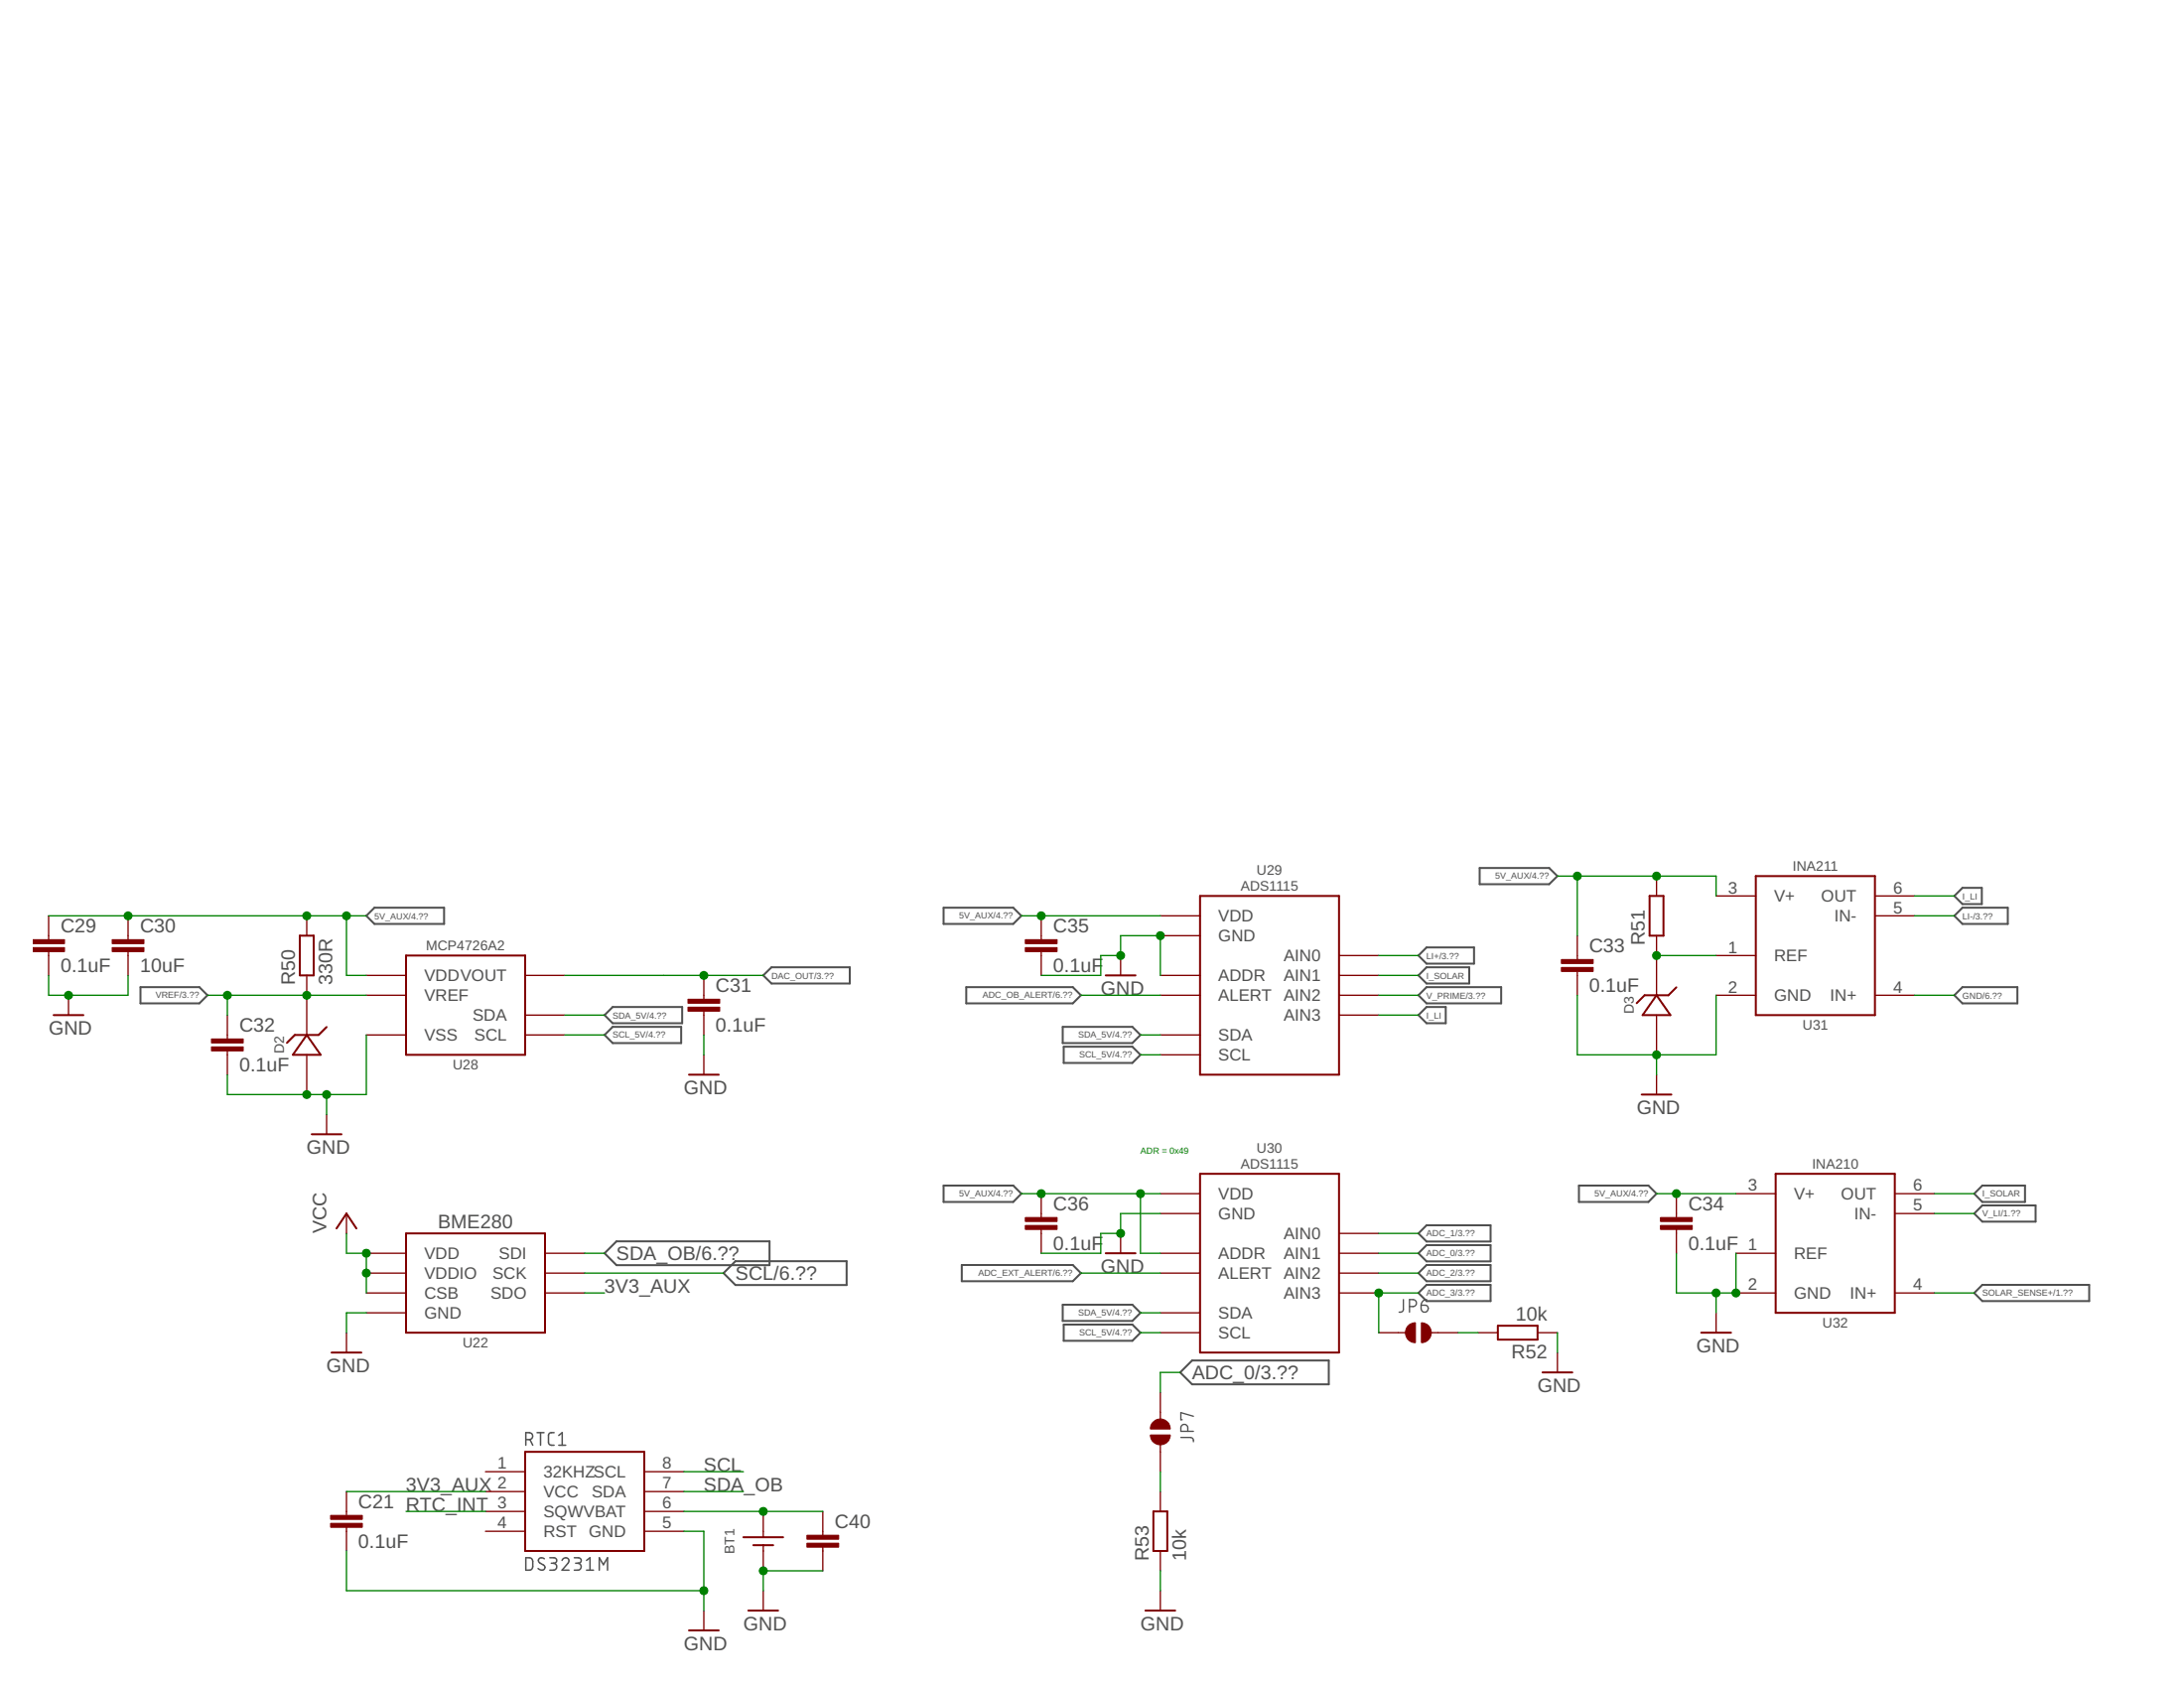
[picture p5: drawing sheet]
<svg xmlns="http://www.w3.org/2000/svg" width="279mm" height="216mm" viewBox="0 0 279 216" stroke-linecap="round" stroke-linejoin="round" font-family="sans-serif">
<g fill="none" stroke="#505050" stroke-width=".19">
<path d="M67.3 199.2h.4a.43 .43 0 0 1 .5 .5v.7a.43 .43 0 0 1-.5 .4h-.4zM67.3 184.1h.4a.44 .44 0 0 0 .5-.4 .44 .44 0 0 0-.5-.5h-.4v1.6M67.8 184.1l.4 .7M68.7 183.2h.9M69.2 183.2v1.6M69.6 199.4a.41 .41 0 0 0-.5-.1 .41 .41 0 0 0-.1 .5l.5 .4a.39 .39 0 0 1 .1 .6 .39 .39 0 0 1-.6-.1l-.2-.1M70.3 199.2h.6a.35 .35 0 0 1 .3 .4 .35 .35 0 0 1-.3 .3h-.4M70.8 199.9a.44 .44 0 0 1 .4 .5 .44 .44 0 0 1-.4 .4h-.5M70.9 183.2h-.4a.36 .36 0 0 0-.3 .4v.9a.36 .36 0 0 0 .3 .3h.4M71.5 184.8h.9M71.5 183.6l.4-.4v1.6M71.9 199.6a.44 .44 0 0 1 .6-.3 .44 .44 0 0 1 .2 .6l-.8 .9h.9"/>
<path d="M73.5 199.2h.5a.35 .35 0 0 1 .4 .4 .35 .35 0 0 1-.4 .3h-.4M73.9 199.9a.44 .44 0 0 1 .5 .5 .44 .44 0 0 1-.5 .4h-.4M75 199.6l.5-.4v1.6M75 200.8h.9M76.7 200.8v-1.6l.5 .9 .5-.9v1.6"/>
</g>
<path d="M179.5 166.2v1.3a.41 .41 0 0 1-.5 .3M180.3 167.1h.5a.44 .44 0 0 0 .4-.4 .44 .44 0 0 0-.4-.5h-.5v1.6M181.8 166.9h.6a.45 .45 0 0 1 .3 .5 .45 .45 0 0 1-.5 .4 .45 .45 0 0 1-.4-.4zM182.5 166.2a.7 .7 0 0 0-.7 .7M151.1 183.9h1.2a.41 .41 0 0 1 .4 .5M152 183.1v-.5a.44 .44 0 0 0-.5-.4 .44 .44 0 0 0-.4 .4v.5h1.6M152.7 181.1l-1.6-.4v.9h.1" fill="none" stroke="#505050" stroke-width=".17"/>
<g fill="none" stroke="#505050" stroke-width=".25">
<path d="M46.9 117.1l1-1h8.9v2.1h-8.9zM120.7 116.1h8.9l1.1 1-1.1 1.1h-8.9zM189.3 111h8.9l1 1.1-1 1h-8.9zM250 114.6l1.1-1h2.4v2h-2.4zM251.1 116.1h5.8v2.1h-5.8l-1.1-1.1zM18 126.3h7.5l1 1-1 1h-7.5zM78.4 128.8h8.9v2.1h-8.9l-1.1-1.1zM78.4 131.3h8.7v2.1h-8.7l-1.1-1zM97.6 124.8l1.1-1.1h10v2.1h-10zM123.6 126.3h13.6l1.1 1-1.1 1h-13.6zM136 131.3h8.9l1 1.1-1 1h-8.9zM136.1 133.9h8.8l1 1-1 1.1h-8.8z"/>
<path d="M181.5 122.2l1-1h6.1v2.1h-6.1zM182.5 126.3h9.5v2h-9.5l-1-1zM182.5 128.8h2.5v2.1h-2.5l-1-1.1zM182.5 123.7h5.5v2.1h-5.5l-1-1zM250 127.3l1.1-1h7v2h-7zM120.7 151.6h8.9l1.1 1.1-1.1 1h-8.9zM181.5 157.8l1-1.1h8.2v2.1h-8.2zM202 151.6h8.9l1 1.1-1 1h-8.9zM252.6 152.7l1-1.1h5.5v2.1h-5.5zM252.6 155.2l1-1h6.8v2.1h-6.8zM77.3 160.3l1.6-1.5h19.5v3h-19.5zM92.6 162.8l1.5-1.5h14.2v3.1h-14.2z"/>
<path d="M123 161.8h14.2l1.1 1-1.1 1.1h-14.2zM136 166.9h8.9l1 1-1 1.1h-8.9zM136.1 169.4h8.8l1 1.1-1 1h-8.8zM152.5 174h17.5v3.1h-17.5l-1.5-1.6zM181.5 160.3l1-1h8.2v2h-8.2zM181.5 162.8l1-1h8.2v2.1h-8.2zM182.5 164.3h8.2v2.1h-8.2l-1-1zM252.6 165.4l1-1.1h13.7v2.1h-13.7z"/>
</g>
<g fill="none" stroke="#800000" stroke-width=".25">
<path d="M38.4 119.7h1.7v5.1h-1.7zM153.5 114.6h17.8v22.9h-17.8zM211 114.6h1.8v5.1h-1.8zM224.6 112.1h15.3v17.7h-15.3zM6.9 129.8h3.8M39.2 132.4l1.8 2.5h-3.5zM41.8 131.4l-1 1h-3.1l-1 1M51.9 122.2h15.3v12.7h-15.3zM88.1 137.5h3.8M141.5 124.8h3.8M210 140h3.8M211.9 127.3l1.8 2.5h-3.6z"/>
<path d="M214.5 126.3l-1.1 1h-3l-1 1M39.9 145.1h3.8M43.1 157.1l1.2-1.9 1.3 1.9M51.9 157.8h17.8v12.7h-17.8zM153.5 150.1h17.8v22.9h-17.8zM227.2 150.1h15.2v17.8h-15.2zM42.4 173h3.8M141.5 160.3h3.8M191.6 169.6h5.1v1.7h-5.1zM197.3 175.5h3.8M217.6 170.5h3.8M67.2 185.7h15.2v12.7h-15.2z"/>
<path d="M95.1 196.6h5.1M96.4 197.6h2.5M147.6 193.3h1.7v5.1h-1.7zM88.1 208.5h3.8M95.7 206h3.8M146.5 206h3.8"/>
</g>
<g fill="none" stroke="#800000" stroke-width=".17">
<path d="M6.2 117.1v3.1M16.4 117.1v3.1M39.2 117.1v2.6M133.2 117.1v3.1M148.4 117.1h5.1M148.4 119.7h5.1M201.8 119.7v3M211.9 112.1v2.5M211.9 119.7v7.6M219.5 114.6h5.1M239.9 117.1h5M239.9 114.6h5"/>
<path d="M6.2 121.7v3.1M8.8 127.3v2.5M16.4 121.7v3.1M29.1 129.8v3.1M29.1 134.4v3.1M39.2 124.8v7.6M39.2 134.9v5.1M46.9 124.8h5M46.9 127.3h5M46.9 132.4h5M67.2 124.8h5.1M67.2 132.4h5.1"/>
<path d="M67.2 129.8h5.1M90 124.8v3M90 129.3v3.1M90 134.9v2.6M133.2 121.7v3.1M143.4 122.2v2.6M148.4 124.8h5.1M148.4 127.3h5.1M148.4 132.4h5.1M148.4 134.9h5.1M171.3 124.8h5.1M171.3 127.3h5.1"/>
<path d="M171.3 129.8h5.1M171.3 122.2h5.1M201.8 124.2v3.1M211.9 129.8v5.1M211.9 137.5v2.5M219.5 127.3h5.1M219.5 122.2h5.1M239.9 127.3h5M41.8 142.5v2.6M44.3 155.2v2.6M133.2 152.7v3M133.2 157.2v3.1"/>
<path d="M143.4 157.8v2.5M148.4 152.7h5.1M148.4 155.2h5.1M171.3 157.8h5.1M214.5 152.7v3M214.5 157.2v3.1M222.1 152.7h5.1M242.4 152.7h5.1M242.4 155.2h5.1M44.3 170.5v2.5M46.9 160.3h5M46.9 162.8h5"/>
<path d="M46.9 165.4h5M46.9 167.9h5M69.7 160.3h5.1M69.7 162.8h5.1M69.7 165.4h5.1M148.4 160.3h5.1M148.4 162.8h5.1M148.4 167.9h5.1M148.4 170.5h5.1M148.4 178.1v3.4M171.3 160.3h5.1M171.3 162.8h5.1"/>
<path d="M171.3 165.4h5.1M176.4 170.5h3.4M183.1 170.5h3.4M189.1 170.5h2.5M196.7 170.5h2.5M199.2 173v2.5M219.5 167.9v2.6M222.1 160.3h5.1M222.1 165.4h5.1M242.4 165.4h5.1M44.3 190.8v3M44.3 195.3v3.1"/>
<path d="M62.1 188.2h5.1M62.1 195.9h5.1M62.1 190.8h5.1M62.1 193.3h5.1M82.4 188.2h5.1M82.4 195.9h5.1M82.4 190.8h5.1M82.4 193.3h5.1M97.6 193.3v3.3M97.6 197.6v3.3M105.3 193.3v3.1M105.3 197.9v3"/>
<path d="M148.4 184.8v3.4M148.4 190.8v2.5M148.4 198.4v2.5M90 206v2.5M97.6 203.5v2.5M148.4 203.5v2.5"/>
</g>
<g fill="#800000" stroke="#800000" stroke-width=".13">
<path d="M42.3 194.8h4.1v.5h-4.1z"/>
<path d="M42.3 193.8h4.1v.5h-4.1z"/>
<path d="M4.2 121.2h4.1v.5h-4.1z"/>
<path d="M4.2 120.2h4.1v.5h-4.1z"/>
<path d="M14.4 121.2h4v.5h-4z"/>
<path d="M14.4 120.2h4v.5h-4z"/>
<path d="M88 128.8h4.1v.5h-4.1z"/>
<path d="M88 127.8h4.1v.5h-4.1z"/>
<path d="M27.1 133.9h4v.5h-4z"/>
<path d="M27.1 132.9h4v.5h-4z"/>
<path d="M199.7 123.7h4.1v.5h-4.1z"/>
<path d="M199.7 122.7h4.1v.5h-4.1z"/>
<path d="M212.4 156.7h4.1v.5h-4.1z"/>
<path d="M212.4 155.7h4.1v.5h-4.1z"/>
<path d="M131.2 121.2h4v.5h-4z"/>
<path d="M131.2 120.2h4v.5h-4z"/>
<path d="M131.2 156.7h4v.5h-4z"/>
<path d="M131.2 155.7h4v.5h-4z"/>
<path d="M103.2 197.4h4.1v.5h-4.1z"/>
<path d="M103.2 196.4h4.1v.5h-4.1z"/>
</g>
<g fill="#800000" stroke="#800000" stroke-width=".13">
<path d="M181.8 169.2a1.27 1.27 0 0 1 1.3 1.3 1.27 1.27 0 0 1-1.3 1.2z" fill-rule="evenodd"/>
<path d="M180.1 169.6a1.34 1.34 0 0 1 1-.4v2.5a1.27 1.27 0 0 1-1.2-.7 1.27 1.27 0 0 1 .2-1.4z" fill-rule="evenodd"/>
<path d="M147.2 183.5h2.5a1.27 1.27 0 0 1-1.3 1.3 1.27 1.27 0 0 1-1.2-1.3z" fill-rule="evenodd"/>
<path d="M147.4 182a1.28 1.28 0 0 1 1.4-.5 1.28 1.28 0 0 1 .9 1.3h-2.5v-.5z" fill-rule="evenodd"/>
</g>
<g fill="none" stroke="#008000" stroke-width=".17">
<path d="M6.2 117.1h40.7M44.3 117.1v7.7h2.6M130.7 117.1h17.7M199.2 112.1h20.3v2.5M201.8 112.1v7.6M244.9 117.1h5.1M244.9 114.6h5.1M6.2 124.8v2.5h10.2v-2.5M26.5 127.3h20.4M29.1 127.3v2.5M41.8 140v2.5M46.9 132.4v7.6h-17.8v-2.5"/>
<path d="M72.3 124.8h25.3M72.3 129.8h5M72.3 132.4h5M90 132.4v2.5M133.2 124.8h7.6v-2.6h2.6v-2.5h5v5.1M138.3 127.3h10.1M145.9 134.9h2.5M145.9 132.4h2.5M176.4 127.3h5.1M176.4 124.8h5.1M176.4 122.2h5.1M176.4 129.8h5.1"/>
<path d="M201.8 127.3v7.6h17.7v-7.6M211.9 122.2h7.6M211.9 134.9v2.6M244.9 127.3h5.1M44.3 157.8v2.5h2.6v5.1M130.7 152.7h17.7M145.9 152.7v7.6h2.5M148.4 155.2h-5v2.6h-2.6v2.5h-7.6M176.4 157.8h5.1M211.9 152.7h10.2M247.5 155.2h5.1M247.5 152.7h5.1"/>
<path d="M46.9 167.9h-2.6v2.6M74.8 165.4h2.5M74.8 160.3h2.5M74.8 162.8h17.8M138.3 162.8h10.1M145.9 167.9h2.5M145.9 170.5h2.5M151 175.5h-2.6v2.6M176.4 160.3h5.1M176.4 162.8h5.1M181.5 165.4h-5.1v5.1M186.5 170.5h2.6"/>
<path d="M199.2 170.5v2.5M214.5 160.3v5.1h7.6v-5.1M219.5 165.4v2.5M247.5 165.4h5.1M44.3 198.4v5.1h45.7M44.3 190.8h17.8M51.9 193.3h10.2M87.5 195.9h2.5v10.1M87.5 190.8h7.6M87.5 188.2h7.6M87.5 193.3h17.8M148.4 188.2v2.6"/>
<path d="M105.3 200.9h-7.7v2.6M148.4 200.9v2.6"/>
</g>
<g fill="#008000" stroke="#008000" stroke-width=".13">
<circle cx="97.6" cy="200.9" r=".51"/>
<circle cx="90" cy="203.5" r=".51"/>
<circle cx="41.8" cy="140" r=".51"/>
<circle cx="39.2" cy="140" r=".51"/>
<circle cx="8.8" cy="127.3" r=".51"/>
<circle cx="148.4" cy="119.7" r=".51"/>
<circle cx="143.4" cy="122.2" r=".51"/>
<circle cx="211.9" cy="134.9" r=".51"/>
<circle cx="222.1" cy="165.4" r=".51"/>
<circle cx="219.5" cy="165.4" r=".51"/>
<circle cx="143.4" cy="157.8" r=".51"/>
<circle cx="46.9" cy="162.8" r=".51"/>
<circle cx="46.9" cy="160.3" r=".51"/>
<circle cx="97.6" cy="193.3" r=".51"/>
<circle cx="39.2" cy="127.3" r=".51"/>
<circle cx="29.1" cy="127.3" r=".51"/>
<circle cx="39.2" cy="117.1" r=".51"/>
<circle cx="16.4" cy="117.1" r=".51"/>
<circle cx="44.3" cy="117.1" r=".51"/>
<circle cx="133.2" cy="117.1" r=".51"/>
<circle cx="211.9" cy="112.1" r=".51"/>
<circle cx="201.8" cy="112.1" r=".51"/>
<circle cx="214.5" cy="152.7" r=".51"/>
<circle cx="133.2" cy="152.7" r=".51"/>
<circle cx="145.9" cy="152.7" r=".51"/>
<circle cx="90" cy="124.8" r=".51"/>
<circle cx="211.9" cy="122.2" r=".51"/>
<circle cx="176.4" cy="165.4" r=".51"/>
</g>
<g font-size="2.5" fill="#505050">
<text x="7.8" y="119.3">C29</text>
<text x="17.9" y="119.3">C30</text>
<text x="134.7" y="119.3">C35</text>
<text x="7.8" y="124.4">0.1uF</text>
<text x="17.9" y="124.4">10uF</text>
<text x="134.7" y="124.4">0.1uF</text>
<text x="203.3" y="121.8">C33</text>
<text x="210.4" y="120.9" transform="rotate(-90 210.4 120.9)">R51</text>
<text x="30.6" y="132">C32</text>
<text x="37.7" y="126" transform="rotate(-90 37.7 126)">R50</text>
<text x="42.5" y="126" transform="rotate(-90 42.5 126)">330R</text>
<text x="91.6" y="132">0.1uF</text>
<text x="91.6" y="126.9">C31</text>
<text x="140.8" y="127.3">GND</text>
<text x="203.3" y="126.9">0.1uF</text>
<text x="6.2" y="132.4">GND</text>
<text x="30.6" y="137.1">0.1uF</text>
<text x="87.5" y="140">GND</text>
<text x="209.4" y="142.5">GND</text>
<text x="39.2" y="147.6">GND</text>
<text x="134.7" y="154.8">C36</text>
<text x="216" y="154.8">C34</text>
<text x="41.8" y="157.8" transform="rotate(-90 41.8 157.8)">VCC</text>
<text x="56" y="157.1">BME280</text>
<text x="78.9" y="161.2">SDA_OB/6.??</text>
<text x="134.7" y="159.9">0.1uF</text>
<text x="216" y="159.9">0.1uF</text>
<text x="77.3" y="165.4">3V3_AUX</text>
<text x="94.1" y="163.7">SCL/6.??</text>
<text x="140.8" y="162.8">GND</text>
<text x="193.4" y="173.7">R52</text>
<text x="193.9" y="168.9">10k</text>
<text x="217" y="173">GND</text>
<text x="41.8" y="175.5">GND</text>
<text x="152.5" y="176.4">ADC_0/3.??</text>
<text x="196.7" y="178.1">GND</text>
<text x="51.9" y="190.8">3V3_AUX</text>
<text x="90" y="188.2">SCL</text>
<text x="90" y="190.8">SDA_OB</text>
<text x="45.8" y="192.9">C21 RTC_INT</text>
<text x="106.8" y="195.5">C40</text>
<text x="45.8" y="198">0.1uF</text>
<text x="146.9" y="199.7" transform="rotate(-90 146.9 199.7)">R53</text>
<text x="151.7" y="199.7" transform="rotate(-90 151.7 199.7)">10k</text>
<text x="95.1" y="208.5">GND</text>
<text x="145.9" y="208.5">GND</text>
<text x="87.5" y="211.1">GND</text>
</g>
<g font-size="2.1" fill="#505050">
<text x="155.9" y="117.9">VDD</text>
<text x="221.1" y="114.2">3</text>
<text x="227" y="115.4">V+</text>
<text x="233" y="115.4">OUT</text>
<text x="234.7" y="117.9">IN-</text>
<text x="242.2" y="116.8">5</text>
<text x="242.2" y="114.2">6</text>
<text x="54.3" y="125.5">VDDVOUT</text>
<text x="155.9" y="120.4">GND</text>
<text x="155.9" y="125.5">ADDR</text>
<text x="164.2" y="123">AIN0</text>
<text x="164.2" y="125.5">AIN1</text>
<text x="221.1" y="121.9">1</text>
<text x="227" y="123">REF</text>
<text x="54.3" y="128.1">VREF</text>
<text x="60.5" y="130.6">SDA</text>
<text x="155.9" y="128.1">ALERT</text>
<text x="164.2" y="128.1">AIN2</text>
<text x="164.2" y="130.6">AIN3</text>
<text x="221.1" y="126.9">2</text>
<text x="227" y="128.1">GND</text>
<text x="234.1" y="128.1">IN+</text>
<text x="242.2" y="126.9">4</text>
<text x="54.3" y="133.1">VSS</text>
<text x="60.7" y="133.1">SCL</text>
<text x="155.9" y="133.1">SDA</text>
<text x="155.9" y="135.7">SCL</text>
<text x="155.9" y="153.4">VDD</text>
<text x="155.9" y="156">GND</text>
<text x="223.6" y="152.3">3</text>
<text x="229.5" y="153.4">V+</text>
<text x="235.5" y="153.4">OUT</text>
<text x="237.2" y="156">IN-</text>
<text x="244.7" y="154.9">5</text>
<text x="244.7" y="152.3">6</text>
<text x="54.3" y="161.1">VDD</text>
<text x="63.8" y="161.1">SDI</text>
<text x="155.9" y="161.1">ADDR</text>
<text x="164.2" y="158.5">AIN0</text>
<text x="164.2" y="161.1">AIN1</text>
<text x="223.6" y="159.9">1</text>
<text x="229.5" y="161.1">REF</text>
<text x="54.3" y="163.6">VDDIO</text>
<text x="54.3" y="166.1">CSB</text>
<text x="62.7" y="166.1">SDO</text>
<text x="63" y="163.6">SCK</text>
<text x="155.9" y="163.6">ALERT</text>
<text x="164.2" y="163.6">AIN2</text>
<text x="164.2" y="166.1">AIN3</text>
<text x="223.6" y="165">2</text>
<text x="229.5" y="166.1">GND</text>
<text x="236.7" y="166.1">IN+</text>
<text x="244.7" y="165">4</text>
<text x="54.3" y="168.7">GND</text>
<text x="155.9" y="168.7">SDA</text>
<text x="155.9" y="171.2">SCL</text>
<text x="63.7" y="187.9">1</text>
<text x="63.7" y="190.4">2</text>
<text x="69.5" y="189">32KHZSCL</text>
<text x="69.5" y="191.5">VCC</text>
<text x="75.7" y="191.5">SDA</text>
<text x="84.8" y="187.9">8</text>
<text x="84.8" y="190.4">7</text>
<text x="63.7" y="195.5">4</text>
<text x="63.7" y="193">3</text>
<text x="69.5" y="196.6">RST</text>
<text x="69.5" y="194.1">SQWVBAT</text>
<text x="75.3" y="196.6">GND</text>
<text x="84.8" y="195.5">5</text>
<text x="84.8" y="193">6</text>
</g>
<g font-size="1.8" fill="#505050">
<text x="158.7" y="114">ADS1115</text>
<text x="160.8" y="111.9">U29</text>
<text x="229.3" y="111.4">INA211</text>
<text x="54.5" y="121.6">MCP4726A2</text>
<text x="209" y="129.7" transform="rotate(-90 209 129.7)">D3</text>
<text x="230.6" y="131.7">U31</text>
<text x="36.3" y="134.8" transform="rotate(-90 36.3 134.8)">D2</text>
<text x="57.9" y="136.8">U28</text>
<text x="158.7" y="149.5">ADS1115</text>
<text x="160.8" y="147.5">U30</text>
<text x="231.8" y="149.5">INA210</text>
<text x="59.2" y="172.4">U22</text>
<text x="233.2" y="169.8">U32</text>
<text x="94" y="198.7" transform="rotate(-90 94 198.7)">BT1</text>
</g>
<g font-size="1.1" fill="#505050">
<text x="191.3" y="112.5">5V_AUX/4.??</text>
<text x="47.9" y="117.5">5V_AUX/4.??</text>
<text x="122.7" y="117.5">5V_AUX/4.??</text>
<text x="251.1" y="115">I_LI</text>
<text x="251.1" y="117.5">LI-/3.??</text>
<text x="98.7" y="125.2">DAC_OUT/3.??</text>
<text x="182.5" y="125.2">I_SOLAR</text>
<text x="182.5" y="122.6">LI+/3.??</text>
<text x="19.9" y="127.7">VREF/3.??</text>
<text x="78.4" y="130.2">SDA_5V/4.??</text>
<text x="125.7" y="127.7">ADC_OB_ALERT/6.??</text>
<text x="182.5" y="130.2">I_LI</text>
<text x="182.5" y="127.7">V_PRIME/3.??</text>
<text x="251.1" y="127.7">GND/6.??</text>
<text x="78.4" y="132.8">SCL_5V/4.??</text>
<text x="137.9" y="132.8">SDA_5V/4.??</text>
<text x="138.1" y="135.3">SCL_5V/4.??</text>
<text x="122.7" y="153.1">5V_AUX/4.??</text>
<text x="204" y="153.1">5V_AUX/4.??</text>
<text x="253.6" y="153.1">I_SOLAR</text>
<text x="253.6" y="155.6">V_LI/1.??</text>
<text x="182.5" y="158.2">ADC_1/3.??</text>
<text x="182.5" y="160.7">ADC_0/3.??</text>
<text x="125.2" y="163.2">ADC_EXT_ALERT/6.??</text>
<text x="182.5" y="163.2">ADC_2/3.??</text>
<text x="182.5" y="165.8">ADC_3/3.??</text>
<text x="253.6" y="165.8">SOLAR_SENSE+/1.??</text>
<text x="137.9" y="168.3">SDA_5V/4.??</text>
<text x="138.1" y="170.9">SCL_5V/4.??</text>
</g>
<text font-size="1.1" fill="#008000" x="145.9" y="147.6">ADR = 0x49</text>
</svg>
